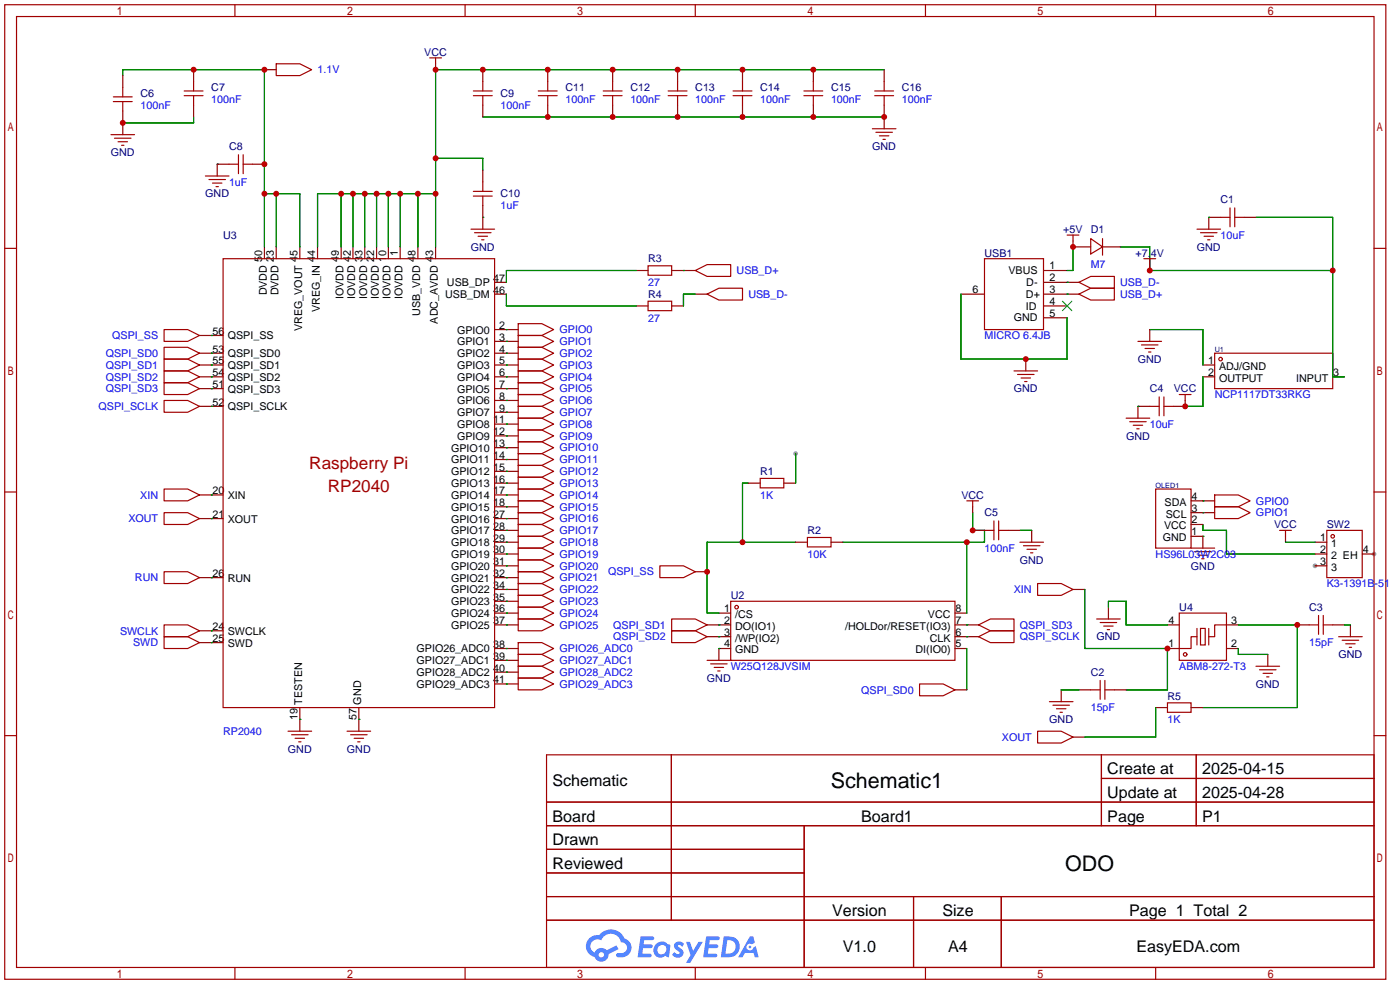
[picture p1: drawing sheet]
<svg xmlns="http://www.w3.org/2000/svg" width="301mm" height="212mm" viewBox="0 0 301 212" stroke-linecap="round" stroke-linejoin="round" font-family="sans-serif">
<g fill="#999">
<circle cx="283" cy="121.7" r=".51"/>
<circle cx="295.7" cy="119.1" r=".51"/>
<circle cx="171.2" cy="97.5" r=".51"/>
</g>
<g fill="none" stroke="#870000" stroke-width=".25">
<path d="M26.4 26.4v2.6M46.7 35.3v2.5M190.2 25.1v2.6M56.9 53.1v2.5M59.4 53.1v2.5M64.5 53.1v2.5M68.3 53.1v2.5M73.4 53.1v2.5M75.9 53.1v2.5M78.5 53.1v2.5M81 53.1v2.5M83.6 53.1v2.5"/>
<path d="M86.1 53.1v2.5M89.9 53.1v2.5M93.7 53.1v2.5M103.9 46.7v2.6M147.1 58.2h2.5M224.5 58.2h5.1M247.4 56.9v1.3M262.6 46.7h-2.5v2.6M267.7 46.7h2.6M42.9 72.1h5.1M42.9 78.5h5.1M42.9 75.9h5.1"/>
<path d="M106.4 78.5h5.1M106.4 75.9h5.1M106.4 60.7h2.6M106.4 63.2h2.6M106.4 73.4h5.1M106.4 70.9h5.1M149.6 63.2h2.5M206.8 63.2h5M220.7 77.2v2.6M224.5 60.7h7.7M224.5 63.2h7.7M224.5 68.3h5.1"/>
<path d="M224.5 65.8h5.1M247.4 70.9v2.5M258.8 78.5h2.6M42.9 83.6h5.1M42.9 81h5.1M42.9 87.4h5.1M106.4 88.6h2.6M106.4 86.1h2.6M106.4 83.6h5.1M106.4 81h5.1M106.4 98.8h2.6M106.4 96.3h2.6"/>
<path d="M106.4 93.7h2.6M106.4 91.2h2.6M247.4 87.4h-2.5v2.5M255 86.1v1.3h-2.5M258.8 81h2.6M286.8 81h2.5M42.9 111.5h5.1M42.9 106.4h5.1M106.4 119.1h2.6M106.4 116.6h2.6M106.4 114h2.6M106.4 111.5h2.6"/>
<path d="M106.4 106.4h2.6M106.4 109h2.6M106.4 103.9h2.6M106.4 101.3h2.6M42.9 124.2h5.1M42.9 138.2h5.1M42.9 135.6h5.1M106.4 139.4h2.6M106.4 134.4h2.6M106.4 131.8h2.6M106.4 129.3h2.6M106.4 126.7h2.6"/>
<path d="M106.4 124.2h2.6M106.4 121.7h2.6M154.7 139.4h2.5M154.7 134.4h2.5M154.7 131.8h2.5M154.7 136.9h2.5M205.5 139.4h2.5M205.5 134.4h2.5M205.5 131.8h2.5M205.5 136.9h2.5M64.5 152.1v2.6M77.2 152.1v5.1"/>
<path d="M106.4 147.1h2.6M106.4 144.5h2.6M106.4 142h2.6"/>
</g>
<g fill="none" stroke="#a10000" stroke-width=".25">
<path d="M1 1h297.2v209.6h-297.2zM3.6 3.6h292.1v204.4h-292.1zM50.5 1v2.6M100.1 1v2.6M149.6 1v2.6M199.1 1v2.6M248.7 1v2.6M23.9 29h5.1M24.6 29.7h3.6M25.4 30.5h2M26.2 31.2h.5M44.2 37.8h5.1"/>
<path d="M45 38.6h3.5M45.7 39.4h2.1M187.7 27.7h5.1M188.5 28.4h3.5M189.2 29.2h2.1M190 30h.5M1 53.4h2.6M46.5 40.1h.5M48 55.6h58.4v96.5h-58.4zM101.3 49.3h5.1M102.1 50h3.6M102.9 50.8h2"/>
<path d="M103.6 51.6h.5M149.6 58.2l2.5-1.3h5.1v2.5h-5.1zM211.8 55.6h12.7v15.3h-12.7zM246.1 55.6h2.6M247.4 55.6v1.3M257.6 49.3h5M258.3 50h3.6M259.1 50.8h2M259.8 51.6h.5M262.6 46.7h2.1M264.7 44.7v4.1M265.7 44.7v4.1"/>
<path d="M265.7 46.7h2M295.7 53.4h2.5M35.3 70.9h5.1l2.5 1.2-2.5 1.3h-5.1zM35.3 74.7h5.1l2.5 1.2-2.5 1.3h-5.1zM35.3 77.2h5.1l2.5 1.3-2.5 1.3h-5.1zM35.3 79.8h5.1l2.5 1.2-2.5 1.3h-5.1zM111.5 69.6h5.1l2.5 1.3-2.5 1.2h-5.1zM111.5 72.1h5.1l2.5 1.3-2.5 1.3h-5.1zM111.5 74.7h5.1l2.5 1.2-2.5 1.3h-5.1zM111.5 77.2h5.1l2.5 1.3-2.5 1.3h-5.1zM111.5 79.8h5.1l2.5 1.2-2.5 1.3h-5.1zM152.1 63.2l2.6-1.2h5.1v2.5h-5.1z"/>
<path d="M218.2 79.8h5.1M232.2 63.2l2.5-1.2h5.1v2.5h-5.1zM232.2 60.7l2.5-1.3h5.1v2.6h-5.1zM244.9 73.4h5M245.6 74.2h3.6M246.4 74.9h2M247.1 75.7h.5M261.4 75.9h25.4v7.7h-25.4zM35.3 82.3h5.1l2.5 1.3-2.5 1.2h-5.1zM35.3 86.1h5.1l2.5 1.3-2.5 1.2h-5.1zM111.5 82.3h5.1l2.5 1.3-2.5 1.2h-5.1zM218.9 80.5h3.6"/>
<path d="M219.7 81.3h2M220.5 82h.5M242.3 89.9h5.1M243.1 90.7h3.5M243.8 91.4h2.1M244.6 92.2h.5M247.4 87.4h2M249.4 85.3v4.1M250.4 85.3v4.1M250.4 87.4h2.1M253.7 84.8h2.6M255 84.8v1.3"/>
<path d="M1 105.8h2.6M35.3 105.2h5.1l2.5 1.2-2.5 1.3h-5.1zM35.3 110.2h5.1l2.5 1.3-2.5 1.3h-5.1zM295.7 105.8h2.5M35.3 122.9h5.1l2.5 1.3-2.5 1.3h-5.1zM35.3 134.4h5.1l2.5 1.2-2.5 1.3h-5.1zM35.3 136.9h5.1l2.5 1.3-2.5 1.2h-5.1zM157.2 129.3h48.3v12.7h-48.3zM1 158.2h2.6M74.7 157.2h5.1M75.4 158h3.6M76.2 158.8h2"/>
<path d="M77 159.5h.5M295.7 158.2h2.5M117.6 162.3h178.1v45.7h-178.1zM117.6 172.5h178.1M117.6 177.5h178.1M144.5 162.3v35.6M173 177.5v30.5M237 162.3v15.2M237 167.4h58.7M257.4 162.3v15.2M117.6 182.6h55.4M117.6 192.8h178.1"/>
<path d="M117.6 187.7h55.4M117.6 197.9h178.1M196.6 192.8v15.2M215.4 192.8v15.2M50.5 208v2.6M100.1 208v2.6M149.6 208v2.6M199.1 208v2.6M248.7 208v2.6"/>
<circle cx="262.6" cy="77.2" r=".38"/>
<circle cx="158.5" cy="130.6" r=".38"/>
</g>
<path d="M228.6 64.8l2 2M230.6 64.8l-2 2" fill="none" stroke="#3c3" stroke-width=".25"/>
<g fill="none" stroke="#008700" stroke-width=".25">
<path d="M26.4 16.3v-1.3h30.5v38.1M190.2 15h-96.5v38.1M41.7 25.1v1.3h-15.3M46.7 35.3h.1M93.7 34h10.2v2.6M103.9 25.1h86.3M56.9 41.7h7.6v11.4M59.4 41.7v11.4M73.4 41.7v11.4M75.9 41.7v11.4M78.5 41.7v11.4M81 41.7v11.4"/>
<path d="M83.6 41.7v11.4M86.1 41.7v11.4M89.9 41.7v11.4M93.7 41.7h-25.4v11.4M103.9 46.7h.1M241 53.1h6.4v5.1h39.4M260.1 46.7h.1M270.3 46.7h16.5v34.3h2.5M45.5 72.1h.1M45.5 75.9h.1M45.5 78.5h.1M109 70.9h.1"/>
<path d="M109 73.4h.1M109 75.9h.1M109 78.5h.1M206.8 63.2v14h22.8v-8.9M247.4 70.9h11.4v7.6M45.5 81h.1M45.5 83.6h.1M45.5 87.4h.1M109 81h.1M109 83.6h.1M244.9 87.4h.1M258.8 81v6.4h-3.8"/>
<path d="M45.5 106.4h.1M45.5 111.5h.1M45.5 124.2h.1M45.5 135.6h.1M45.5 138.2h.1M77.2 154.7h.1"/>
</g>
<g fill="#5487ff">
<path d="M145.3 202.7a1.3 1.3 0 0 1 1.9 .3l-.4 .6a.54 .54 0 0 0-.9-.2l.1 .2a1.28 1.28 0 0 1 .8 2 1.53 1.53 0 0 1-2.2-.3l.5-.6 .8 .5a.31 .31 0 0 0 .4-.3 .31 .31 0 0 0-.3-.4 1.12 1.12 0 0 1-.7-1.8z"/>
<path d="M147.6 202.5h.9l.6 2 1.2-2h.9l-2.7 4.6h-.9l1-1.7z"/>
<path d="M137.8 201.4h1.7a1.31 1.31 0 0 1 1.2 .2 .4 .4 0 0 1-.3 .5l-1.8 .1-.1 .9h1.6a.4 .4 0 0 1 .4 .4 .4 .4 0 0 1-.5 .4h-1.6l-.2 1.2h1.4a.46 .46 0 0 1 .5 0 .46 .46 0 0 1 .1 .5l-.4 .2h-2.6z"/>
<path d="M151.9 201.4h1.7a1.32 1.32 0 0 1 1.2 .2 .39 .39 0 0 1-.3 .5l-1.8 .1-.1 .9h1.6a.4 .4 0 0 1 .4 .4 .4 .4 0 0 1-.4 .4h-1.7l-.2 1.2h1.4a.46 .46 0 0 1 .5 0 .46 .46 0 0 1 .1 .5l-.4 .2h-2.6z"/>
<path d="M161.3 201.4h.8l.3 1.3-.6 .4a.75 .75 0 0 0-1.1 .3 .75 .75 0 0 0 .5 1 .75 .75 0 0 0 .9-.7l.5-.2 .6 2.3h-.8l-.3-.9h-1.8l-.5 .9h-1z"/>
<path d="M155.7 201.4l-.6 4.4h1.5a2.27 2.27 0 0 0 2.6-2.2 2.27 2.27 0 0 0-2.7-2.2zM156.5 202.1a1.5 1.5 0 0 1 1.8 1.6 1.5 1.5 0 0 1-1.9 1.4h-.3z"/>
<path d="M141.2 203a1.6 1.6 0 0 0-.3 2.3 1.6 1.6 0 0 0 2.3 .2l.7 .3 .3-2.4-.1-.3-.5-.1a1.58 1.58 0 0 0-2.4 0zM141.8 203.5a.98 .98 0 0 1 1.6 .4 .98 .98 0 0 1-1.1 1.3 .94 .94 0 0 1-.9-.7 .94 .94 0 0 1 .4-1z"/>
<path d="M126.8 201.8a2.37 2.37 0 0 0 1.1 4 1.54 1.54 0 0 0 1.8 1 1.54 1.54 0 0 0 1.2-1.6l2.2-1.1-.5-.8-2 1a1.57 1.57 0 0 0-2.7 .5 1.5 1.5 0 0 1-.7-2.1 1.5 1.5 0 0 1 2.2-.5 2.23 2.23 0 0 1 2.3-1.4 2.23 2.23 0 0 1 2 1.8 1.16 1.16 0 0 1 1.2 1.1 1.16 1.16 0 0 1-1.1 1.2h-.7a.47 .47 0 0 0-.5 .4 .47 .47 0 0 0 .4 .5 2.17 2.17 0 0 0 2.5-.9 2.17 2.17 0 0 0-.3-2.7l-.8-.4a3.2 3.2 0 0 0-5.5-.7l-1.1 .1zM128.8 205.3a.6 .6 0 0 1 1.2 0 .6 .6 0 0 1-1.2 0z"/>
<circle cx="161.4" cy="203.6" r=".28"/>
</g>
<g fill="none" stroke="#870000" stroke-width=".25">
<path d="M26.4 16.3v2.5M41.7 15v2.5M56.9 15h2.5M93.7 13.7v1.3M103.9 15v2.5M117.9 15v2.5M131.8 15v2.5M145.8 15v2.5M159.8 15v2.5M175 15v2.5M190.2 15v2.5M26.4 23.9v2.5"/>
<path d="M41.7 22.6v2.5M46.7 35.3h2.6M54.4 35.3h2.5M103.9 22.6v2.5M103.9 36.6v2.5M117.9 22.6v2.5M131.8 22.6v2.5M145.8 22.6v2.5M159.8 22.6v2.5M175 22.6v2.5M190.2 22.6v2.5M103.9 44.2v2.5"/>
<path d="M136.9 58.2h2.5M144.5 58.2h2.6M230.9 51.8v1.3h3.8M237.2 53.1h3.8M136.9 65.8h2.5M144.5 65.8h2.6M109 86.1h2.5M109 88.6h2.5M109 91.2h2.5M109 93.7h2.5M109 96.3h2.5M109 98.8h2.5"/>
<path d="M109 101.3h2.5M109 103.9h2.5M109 106.4h2.5M109 109h2.5M109 111.5h2.5M109 114h2.5M109 116.6h2.5M109 119.1h2.5M161 103.9h2.6M168.7 103.9h2.5M171.2 116.6h2.5M178.8 116.6h2.6"/>
<path d="M209.3 114h2.5M209.3 109v1.2M216.9 114h2.6M222 114v2.6M256.3 107.7h5.1M256.3 110.2h5.1M256.3 115.3h2.5v2.6M256.3 112.8h2.5M276.6 115.3v1.3M283 116.6h2.5M283 119.1h2.5M293.1 119.1h2.6"/>
<path d="M109 121.7h2.5M109 124.2h2.5M109 126.7h2.5M109 129.3h2.5M109 131.8h2.5M109 134.4h2.5M109 139.4h2.5M149.6 122.9h2.5M152.1 134.4h2.6M152.1 136.9h2.6M154.7 139.4v2.6M208 134.4h2.6"/>
<path d="M208 136.9h2.6M230.9 126.7h2.5M238.5 130.6v2.5M251.2 134.4h2.5M251.2 139.4h2.5M263.9 134.4h2.5M263.9 139.4h2.5M279.1 134.4h2.6M283 121.7h2.5M286.8 134.4h2.5M290.6 134.4v2.5M64.5 154.7v2.5"/>
<path d="M109 142h2.5M109 144.5h2.5M109 147.1h2.5M205.5 148.3h2.5M228.3 148.3v2.6M230.9 158.5h2.5M232.2 148.3h2.5M239.8 148.3h2.5M248.7 152.1h2.5M256.3 152.1h2.5M272.8 140.7v2.6"/>
</g>
<g fill="none" stroke="#a10000" stroke-width=".25">
<path d="M26.4 18.8v2M39.6 19.6h4.1M41.7 17.5v2.1M59.4 13.7h5.1l2.6 1.3-2.6 1.3h-5.1zM92.5 12.4h2.5M93.7 12.4v1.3M101.9 19.6h4M103.9 17.5v2.1M115.8 19.6h4.1M117.9 17.5v2.1M129.8 19.6h4.1M131.8 17.5v2.1"/>
<path d="M143.8 19.6h4M145.8 17.5v2.1M157.7 19.6h4.1M159.8 17.5v2.1M173 19.6h4M175 17.5v2.1M188.2 19.6h4.1M190.2 17.5v2.1M24.4 21.8h4M24.4 20.8h4M26.4 21.8v2.1M39.6 20.6h4.1"/>
<path d="M41.7 20.6v2M49.3 35.3h2M51.3 33.3v4M52.3 35.3h2.1M52.3 33.3v4M101.9 20.6h4M103.9 20.6v2M103.9 39.1v2M115.8 20.6h4.1M117.9 20.6v2M129.8 20.6h4.1M131.8 20.6v2"/>
<path d="M143.8 20.6h4M145.8 20.6v2M157.7 20.6h4.1M159.8 20.6v2M173 20.6h4M175 20.6v2M188.2 20.6h4.1M190.2 20.6v2M101.9 41.1h4M101.9 42.2h4M103.9 42.2v2M139.4 57.2h5.1v2h-5.1z"/>
<path d="M229.6 50.5h2.6M230.9 50.5v1.3M234.7 51.3l2.5 1.8-2.5 1.5zM237.2 51.3v3.6M139.4 64.8h5.1v2h-5.1zM111.5 84.8h5.1l2.5 1.3-2.5 1.3h-5.1zM111.5 87.4h5.1l2.5 1.2-2.5 1.3h-5.1zM111.5 89.9h5.1l2.5 1.3-2.5 1.3h-5.1zM111.5 92.5h5.1l2.5 1.2-2.5 1.3h-5.1zM111.5 95h5.1l2.5 1.3-2.5 1.2h-5.1zM111.5 97.5h5.1l2.5 1.3-2.5 1.3h-5.1zM111.5 100.1h5.1l2.5 1.2-2.5 1.3h-5.1z"/>
<path d="M111.5 102.6h5.1l2.5 1.3-2.5 1.3h-5.1zM111.5 105.2h5.1l2.5 1.2-2.5 1.3h-5.1zM111.5 107.7h5.1l2.5 1.3-2.5 1.2h-5.1zM111.5 110.2h5.1l2.5 1.3-2.5 1.3h-5.1zM111.5 112.8h5.1l2.5 1.2-2.5 1.3h-5.1zM111.5 115.3h5.1l2.5 1.3-2.5 1.3h-5.1zM111.5 117.9h5.1l2.5 1.2-2.5 1.3h-5.1zM163.6 102.9h5.1v2h-5.1zM173.7 115.6h5.1v2h-5.1zM208 107.7h2.6M209.3 107.7v1.3M211.8 114h2.1"/>
<path d="M213.9 112v4.1M214.9 112v4.1M214.9 114h2M219.5 116.6h5M220.2 117.3h3.6M221 118.1h2M221.7 118.9h.5M248.7 105.2h7.6v12.7h-7.6zM256.3 117.9h5.1M257 118.6h3.6M257.8 119.4h2M261.4 106.4h5l2.6 1.3-2.6 1.3h-5z"/>
<path d="M261.4 109h5l2.6 1.2-2.6 1.3h-5zM275.3 114h2.6M276.6 114v1.3M285.5 114h7.6v10.2h-7.6zM111.5 120.4h5.1l2.5 1.3-2.5 1.2h-5.1zM111.5 122.9h5.1l2.5 1.3-2.5 1.3h-5.1zM111.5 125.5h5.1l2.5 1.2-2.5 1.3h-5.1zM111.5 128h5.1l2.5 1.3-2.5 1.3h-5.1zM111.5 130.6h5.1l2.5 1.2-2.5 1.3h-5.1zM111.5 133.1h5.1l2.5 1.3-2.5 1.2h-5.1zM111.5 138.2h5.1l2.5 1.2-2.5 1.3h-5.1zM142 121.7h5.1l2.5 1.2-2.5 1.3h-5.1z"/>
<path d="M144.5 135.6h5.1l2.5 1.3-2.5 1.3h-5.1zM144.5 133.1h5.1l2.5 1.3-2.5 1.2h-5.1zM210.6 136.9l2.5-1.3h5.1v2.6h-5.1zM210.6 134.4l2.5-1.3h5.1v2.5h-5.1zM223.3 125.5h5l2.6 1.2-2.6 1.3h-5zM236 133.1h5M236.7 133.9h3.6M237.5 134.6h2M238.3 135.4h.5M253.7 131.8h10.2v10.2h-10.2zM257.6 136.9h-1.3v2.5h-2.6M257.6 135.1v3.6"/>
<path d="M258.3 135.1h1v3.6h-1zM258.6 120.1h.5M260.1 135.1v3.6M263.9 134.4h-2.5v2.5h-1.3M281.7 134.4h2M283.7 132.3v4.1M284.7 132.3v4.1M284.7 134.4h2.1M288 136.9h5.1M288.8 137.7h3.6M289.6 138.4h2M290.3 139.2h.5"/>
<path d="M62 157.2h5.1M62.7 158h3.6M63.5 158.8h2M64.3 159.5h.5M111.5 140.7h5.1l2.5 1.3-2.5 1.3h-5.1zM111.5 143.3h5.1l2.5 1.2-2.5 1.3h-5.1zM111.5 145.8h5.1l2.5 1.3-2.5 1.2h-5.1zM152.1 142h5.1M152.9 142.7h3.6M153.7 143.5h2M154.4 144.3h.5M197.9 147.1h5l2.6 1.2-2.6 1.3h-5z"/>
<path d="M223.3 157.2h5l2.6 1.3-2.6 1.3h-5zM225.8 150.9h5.1M226.6 151.6h3.5M227.3 152.4h2.1M228.1 153.2h.5M234.7 148.3h2M236.7 146.3v4.1M237.7 146.3v4.1M237.7 148.3h2.1M251.2 151.1h5.1v2.1h-5.1zM270.3 143.3h5M271 144h3.6"/>
<path d="M271.8 144.8h2M272.5 145.5h.5"/>
<circle cx="286.8" cy="115.3" r=".38"/>
<circle cx="255" cy="140.7" r=".38"/>
</g>
<g fill="none" stroke="#008700" stroke-width=".25">
<path d="M136.9 58.2h-27.9v2.5M147.1 58.2h.1M230.9 53.1v5.1h-1.3M109 63.2v2.6h27.9M149.6 63.2h-2.5v2.6M229.6 63.2h.1M229.6 60.7h.1M109 86.1h.1M109 88.6h.1M109 91.2h.1M109 93.7h.1M109 96.3h.1"/>
<path d="M109 98.8h.1M171.2 97.5v6.4M109 101.3h.1M109 103.9h.1M109 106.4h.1M109 109h.1M109 111.5h.1M109 114h.1M109 116.6h.1M109 119.1h.1M161 103.9h-1.2v12.7M171.2 116.6h-19.1v15.2h2.6"/>
<path d="M208 116.6v15.2M209.3 110.2v3.8h2.5v2.6h-30.4M219.5 114h2.5M258.8 107.7h.1M258.8 110.2h.1M258.8 115.3h.1M258.8 112.8v1.2h5.1v5.1h19.1M276.6 116.6h6.4M109 121.7h.1M109 124.2h.1M109 126.7h.1M109 129.3h.1"/>
<path d="M109 131.8h.1M109 134.4h.1M109 139.4h.1M154.7 136.9h.1M154.7 134.4h.1M154.7 139.4h.1M208 136.9h.1M208 134.4h.1M208 139.4v8.9M233.4 126.7v12.7h17.8v8.9h-8.9M238.5 130.6v-1.3h3.8v5.1h8.9M266.4 139.4v1.3h6.4"/>
<path d="M266.4 134.4h12.7v17.7h-20.3M289.3 134.4h1.3M64.5 154.7h.1M109 142h.1M109 144.5h.1M109 147.1h.1M228.3 148.3h3.9M248.7 152.1v6.4h-15.3"/>
</g>
<g fill="#c00">
<circle cx="286.8" cy="58.2" r=".63"/>
<circle cx="247.4" cy="58.2" r=".63"/>
<circle cx="255" cy="87.4" r=".63"/>
<circle cx="220.7" cy="77.2" r=".63"/>
<circle cx="56.9" cy="41.7" r=".63"/>
<circle cx="59.4" cy="41.7" r=".63"/>
<circle cx="56.9" cy="35.3" r=".63"/>
<circle cx="56.9" cy="15" r=".63"/>
<circle cx="41.7" cy="15" r=".63"/>
<circle cx="93.7" cy="41.7" r=".63"/>
<circle cx="89.9" cy="41.7" r=".63"/>
<circle cx="86.1" cy="41.7" r=".63"/>
<circle cx="83.6" cy="41.7" r=".63"/>
<circle cx="81" cy="41.7" r=".63"/>
<circle cx="78.5" cy="41.7" r=".63"/>
<circle cx="75.9" cy="41.7" r=".63"/>
<circle cx="73.4" cy="41.7" r=".63"/>
<circle cx="93.7" cy="34" r=".63"/>
<circle cx="93.7" cy="15" r=".63"/>
<circle cx="103.9" cy="15" r=".63"/>
<circle cx="117.9" cy="15" r=".63"/>
<circle cx="131.8" cy="15" r=".63"/>
<circle cx="145.8" cy="15" r=".63"/>
<circle cx="159.8" cy="15" r=".63"/>
<circle cx="175" cy="15" r=".63"/>
<circle cx="117.9" cy="25.1" r=".63"/>
<circle cx="131.8" cy="25.1" r=".63"/>
<circle cx="145.8" cy="25.1" r=".63"/>
<circle cx="159.8" cy="25.1" r=".63"/>
<circle cx="175" cy="25.1" r=".63"/>
<circle cx="190.2" cy="25.1" r=".63"/>
<circle cx="26.4" cy="26.4" r=".63"/>
<circle cx="208" cy="116.6" r=".63"/>
<circle cx="209.3" cy="114" r=".63"/>
<circle cx="251.2" cy="139.4" r=".63"/>
<circle cx="279.1" cy="134.4" r=".63"/>
<circle cx="152.1" cy="122.9" r=".63"/>
<circle cx="159.8" cy="116.6" r=".63"/>
<circle cx="230.9" cy="53.1" r=".63"/>
</g>
<g font-size="4.6">
<text x="178.8" y="169.4">Schematic1</text>
<text x="229.2" y="187.2">ODO</text>
</g>
<g font-size="3.7" fill="#a00000">
<text x="66.6" y="100.8">Raspberry Pi</text>
<text x="70.6" y="105.9">RP2040</text>
</g>
<g font-size="3.5">
<text x="238.3" y="166.5">Create at</text>
<text x="258.7" y="166.5">2025-04-15</text>
<text x="118.9" y="169.1">Schematic</text>
<text x="238.3" y="171.6">Update at</text>
<text x="258.7" y="171.6">2025-04-28</text>
<text x="118.9" y="176.7">Board</text>
<text x="185.3" y="176.7">Board1</text>
<text x="238.3" y="176.7">Page</text>
<text x="258.7" y="176.7">P1</text>
<text x="118.9" y="181.8">Drawn</text>
<text x="118.9" y="186.8">Reviewed</text>
<text x="179.1" y="197">Version</text>
<text x="202.8" y="197">Size</text>
<text x="243" y="197">Page 1 Total 2</text>
<text x="181.4" y="204.6">V1.0</text>
<text x="204" y="204.6">A4</text>
<text x="244.5" y="204.6">EasyEDA.com</text>
</g>
<g font-size="2.3" fill="#000080">
<text x="91.3" y="12">VCC</text>
<text x="30.2" y="20.9">C6</text>
<text x="45.5" y="19.6">C7</text>
<text x="107.7" y="20.9">C9</text>
<text x="121.7" y="19.6">C11</text>
<text x="135.6" y="19.6">C12</text>
<text x="149.6" y="19.6">C13</text>
<text x="163.6" y="19.6">C14</text>
<text x="178.8" y="19.6">C15</text>
<text x="194.1" y="19.6">C16</text>
<text x="23.9" y="33.6">GND</text>
<text x="49.3" y="32.3">C8</text>
<text x="187.7" y="32.3">GND</text>
<text x="44.2" y="42.5">GND</text>
<text x="107.7" y="42.5">C10</text>
<text x="262.6" y="43.7">C1</text>
<text x="48" y="51.4">U3</text>
<text x="101.3" y="53.9">GND</text>
<text x="228.8" y="50.1">+5V</text>
<text x="234.7" y="50.1">D1</text>
<text x="257.5" y="53.9">GND</text>
<text x="139.4" y="56.4">R3</text>
<text x="211.8" y="55.2">USB1</text>
<text x="244.3" y="55.2">+7.4V</text>
<text x="139.4" y="64.1">R4</text>
<text x="244.8" y="78">GND</text>
<text x="218.2" y="84.4">GND</text>
<text x="247.4" y="84.4">C4</text>
<text x="252.6" y="84.4">VCC</text>
<text x="242.3" y="94.5">GND</text>
<text x="163.6" y="102.2">R1</text>
<text x="206.9" y="107.2">VCC</text>
<text x="211.8" y="111">C5</text>
<text x="274.2" y="113.6">VCC</text>
<text x="285.5" y="113.6">SW2</text>
<text x="173.7" y="114.9">R2</text>
<text x="219.4" y="121.2">GND</text>
<text x="256.3" y="122.5">GND</text>
<text x="157.2" y="128.8">U2</text>
<text x="253.7" y="131.4">U4</text>
<text x="281.7" y="131.4">C3</text>
<text x="235.9" y="137.7">GND</text>
<text x="288" y="141.5">GND</text>
<text x="152.1" y="146.6">GND</text>
<text x="234.7" y="145.3">C2</text>
<text x="270.2" y="147.9">GND</text>
<text x="225.8" y="155.5">GND</text>
<text x="251.2" y="150.4">R5</text>
<text x="62" y="161.8">GND</text>
<text x="74.7" y="161.8">GND</text>
</g>
<g font-size="2.3" fill="#00f">
<text x="68.3" y="15.8">1.1V</text>
<text x="30.2" y="23.4">100nF</text>
<text x="45.5" y="22.1">100nF</text>
<text x="107.7" y="23.4">100nF</text>
<text x="121.7" y="22.1">100nF</text>
<text x="135.6" y="22.1">100nF</text>
<text x="149.6" y="22.1">100nF</text>
<text x="163.6" y="22.1">100nF</text>
<text x="178.8" y="22.1">100nF</text>
<text x="194.1" y="22.1">100nF</text>
<text x="49.3" y="39.9">1uF</text>
<text x="107.7" y="45">1uF</text>
<text x="262.6" y="51.4">10uF</text>
<text x="158.5" y="59">USB_D+</text>
<text x="234.7" y="57.7">M7</text>
<text x="139.4" y="61.5">27</text>
<text x="161" y="64.1">USB_D-</text>
<text x="241" y="64.1">USB_D+</text>
<text x="241" y="61.5">USB_D-</text>
<text x="120.4" y="71.7">GPIO0</text>
<text x="139.4" y="69.1">27</text>
<text x="22.7" y="76.8">QSPI_SD0</text>
<text x="24.2" y="72.9">QSPI_SS</text>
<text x="120.4" y="74.2">GPIO1</text>
<text x="120.4" y="76.8">GPIO2</text>
<text x="211.8" y="72.9">MICRO 6.4JB</text>
<text x="22.7" y="79.3">QSPI_SD1</text>
<text x="22.7" y="81.8">QSPI_SD2</text>
<text x="120.4" y="79.3">GPIO3</text>
<text x="120.4" y="81.8">GPIO4</text>
<text x="21.2" y="88.2">QSPI_SCLK</text>
<text x="22.7" y="84.4">QSPI_SD3</text>
<text x="120.4" y="84.4">GPIO5</text>
<text x="120.4" y="86.9">GPIO6</text>
<text x="120.4" y="89.5">GPIO7</text>
<text x="261.4" y="85.6">NCP1117DT33RKG</text>
<text x="120.4" y="92">GPIO8</text>
<text x="120.4" y="94.5">GPIO9</text>
<text x="247.4" y="92">10uF</text>
<text x="120.4" y="97.1">GPIO10</text>
<text x="120.4" y="99.6">GPIO11</text>
<text x="30.2" y="107.2">XIN</text>
<text x="120.4" y="102.2">GPIO12</text>
<text x="120.4" y="104.7">GPIO13</text>
<text x="120.4" y="107.2">GPIO14</text>
<text x="163.6" y="107.2">1K</text>
<text x="27.6" y="112.3">XOUT</text>
<text x="120.4" y="109.8">GPIO15</text>
<text x="120.4" y="112.3">GPIO16</text>
<text x="270.3" y="108.5">GPIO0</text>
<text x="270.3" y="111">GPIO1</text>
<text x="120.4" y="114.9">GPIO17</text>
<text x="120.4" y="117.4">GPIO18</text>
<text x="120.4" y="119.9">GPIO19</text>
<text x="173.7" y="119.9">10K</text>
<text x="211.8" y="118.7">100nF</text>
<text x="248.7" y="119.9">HS96L03W2C03</text>
<text x="29" y="125">RUN</text>
<text x="120.4" y="122.5">GPIO20</text>
<text x="120.4" y="125">GPIO21</text>
<text x="130.8" y="123.7">QSPI_SS</text>
<text x="120.4" y="127.6">GPIO22</text>
<text x="120.4" y="130.1">GPIO23</text>
<text x="218.1" y="127.6">XIN</text>
<text x="285.5" y="126.3">K3-1391B-51</text>
<text x="25.8" y="136.4">SWCLK</text>
<text x="120.4" y="132.6">GPIO24</text>
<text x="120.4" y="135.2">GPIO25</text>
<text x="132" y="137.7">QSPI_SD2</text>
<text x="132" y="135.2">QSPI_SD1</text>
<text x="219.5" y="137.7">QSPI_SCLK</text>
<text x="219.5" y="135.2">QSPI_SD3</text>
<text x="28.6" y="139">SWD</text>
<text x="120.4" y="140.3">GPIO26_ADC0</text>
<text x="120.4" y="142.8">GPIO27_ADC1</text>
<text x="281.7" y="139">15pF</text>
<text x="120.4" y="145.3">GPIO28_ADC2</text>
<text x="120.4" y="147.9">GPIO29_ADC3</text>
<text x="157.2" y="144.1">W25Q128JVSIM</text>
<text x="185.3" y="149.1">QSPI_SD0</text>
<text x="253.7" y="144.1">ABM8-272-T3</text>
<text x="234.7" y="153">15pF</text>
<text x="251.2" y="155.5">1K</text>
<text x="48" y="158">RP2040</text>
<text x="215.6" y="159.3">XOUT</text>
</g>
<g font-size="2.3">
<text x="56.4" y="56.3" transform="rotate(-90 56.4 56.3)">50</text>
<text x="58.9" y="56.3" transform="rotate(-90 58.9 56.3)">23</text>
<text x="64" y="56.3" transform="rotate(-90 64 56.3)">45</text>
<text x="67.8" y="56.3" transform="rotate(-90 67.8 56.3)">44</text>
<text x="72.9" y="56.3" transform="rotate(-90 72.9 56.3)">49</text>
<text x="75.5" y="56.3" transform="rotate(-90 75.5 56.3)">42</text>
<text x="78" y="56.3" transform="rotate(-90 78 56.3)">33</text>
<text x="80.5" y="56.3" transform="rotate(-90 80.5 56.3)">22</text>
<text x="83.1" y="56.3" transform="rotate(-90 83.1 56.3)">10</text>
<text x="85.6" y="55" transform="rotate(-90 85.6 55)">1</text>
<text x="89.4" y="56.3" transform="rotate(-90 89.4 56.3)">48</text>
<text x="93.2" y="56.3" transform="rotate(-90 93.2 56.3)">43</text>
<text x="217" y="59">VBUS</text>
<text x="225.8" y="57.9">1</text>
<text x="57.4" y="63.5" transform="rotate(-90 57.4 63.5)">DVDD</text>
<text x="59.9" y="63.5" transform="rotate(-90 59.9 63.5)">DVDD</text>
<text x="73.9" y="64.3" transform="rotate(-90 73.9 64.3)">IOVDD</text>
<text x="76.4" y="64.3" transform="rotate(-90 76.4 64.3)">IOVDD</text>
<text x="79" y="64.3" transform="rotate(-90 79 64.3)">IOVDD</text>
<text x="81.5" y="64.3" transform="rotate(-90 81.5 64.3)">IOVDD</text>
<text x="84.1" y="64.3" transform="rotate(-90 84.1 64.3)">IOVDD</text>
<text x="86.6" y="64.3" transform="rotate(-90 86.6 64.3)">IOVDD</text>
<text x="95.8" y="64.1">USB_DM</text>
<text x="96.2" y="61.6">USB_DP</text>
<text x="106.1" y="60.6">47</text>
<text x="106.1" y="63.1">46</text>
<text x="209.3" y="63">6</text>
<text x="220.8" y="64">D+</text>
<text x="220.8" y="61.5">D-</text>
<text x="225.8" y="60.5">2</text>
<text x="225.8" y="63">3</text>
<text x="225.8" y="65.6">4</text>
<text x="65" y="71.2" transform="rotate(-90 65 71.2)">VREG_VOUT</text>
<text x="68.8" y="67.1" transform="rotate(-90 68.8 67.1)">VREG_IN</text>
<text x="90.4" y="67.9" transform="rotate(-90 90.4 67.9)">USB_VDD</text>
<text x="94.2" y="69.6" transform="rotate(-90 94.2 69.6)">ADC_AVDD</text>
<text x="98.4" y="71.7">GPIO0</text>
<text x="107.4" y="70.7">2</text>
<text x="218.1" y="69.1">GND</text>
<text x="220.7" y="66.6">ID</text>
<text x="225.8" y="68.1">5</text>
<text x="45.7" y="72">56</text>
<text x="45.7" y="75.8">53</text>
<text x="49" y="73">QSPI_SS</text>
<text x="49" y="76.8">QSPI_SD0</text>
<text x="98.4" y="76.8">GPIO2</text>
<text x="98.4" y="74.3">GPIO1</text>
<text x="107.4" y="75.8">4</text>
<text x="107.4" y="73.3">3</text>
<text x="45.7" y="78.4">55</text>
<text x="45.7" y="80.9">54</text>
<text x="45.7" y="83.4">51</text>
<text x="49" y="79.3">QSPI_SD1</text>
<text x="49" y="81.9">QSPI_SD2</text>
<text x="98.4" y="81.9">GPIO4</text>
<text x="98.4" y="79.3">GPIO3</text>
<text x="107.4" y="83.4">7</text>
<text x="107.4" y="80.9">6</text>
<text x="107.4" y="78.4">5</text>
<text x="260" y="78.3">1</text>
<text x="260" y="80.8">2</text>
<text x="262.3" y="79.5">ADJ/GND</text>
<text x="262.3" y="82.1">OUTPUT</text>
<text x="278.9" y="82.1">INPUT</text>
<text x="286.9" y="80.8">3</text>
<text x="45.7" y="87.2">52</text>
<text x="49" y="88.2">QSPI_SCLK</text>
<text x="49" y="84.4">QSPI_SD3</text>
<text x="98.4" y="89.5">GPIO7</text>
<text x="98.4" y="87">GPIO6</text>
<text x="98.4" y="84.4">GPIO5</text>
<text x="107.4" y="88.5">9</text>
<text x="107.4" y="86">8</text>
<text x="98.4" y="94.6">GPIO9</text>
<text x="98.4" y="92">GPIO8</text>
<text x="106.1" y="93.6">12</text>
<text x="106.1" y="91.1">11</text>
<text x="97.1" y="99.7">GPIO11</text>
<text x="97.1" y="97.1">GPIO10</text>
<text x="106.1" y="101.2">15</text>
<text x="106.1" y="98.7">14</text>
<text x="106.1" y="96.1">13</text>
<text x="45.7" y="106.3">20</text>
<text x="49" y="107.3">XIN</text>
<text x="97.1" y="107.3">GPIO14</text>
<text x="97.1" y="104.7">GPIO13</text>
<text x="97.1" y="102.2">GPIO12</text>
<text x="106.1" y="106.3">17</text>
<text x="106.1" y="103.8">16</text>
<text x="256.4" y="107.5">4</text>
<text x="45.7" y="111.4">21</text>
<text x="49" y="112.4">XOUT</text>
<text x="97.1" y="112.4">GPIO16</text>
<text x="97.1" y="109.8">GPIO15</text>
<text x="106.1" y="113.9">28</text>
<text x="106.1" y="111.4">27</text>
<text x="106.1" y="108.8">18</text>
<text x="250.5" y="113.8">VCC</text>
<text x="250.6" y="108.7">SDA</text>
<text x="250.9" y="111.3">SCL</text>
<text x="256.4" y="112.5">2</text>
<text x="256.4" y="110">3</text>
<text x="97.1" y="120">GPIO19</text>
<text x="97.1" y="117.4">GPIO18</text>
<text x="97.1" y="114.9">GPIO17</text>
<text x="106.1" y="119">30</text>
<text x="106.1" y="116.5">29</text>
<text x="250.2" y="116.4">GND</text>
<text x="256.4" y="115.1">1</text>
<text x="284.1" y="116.4">1</text>
<text x="284.1" y="118.9">2</text>
<text x="286.4" y="117.6">1</text>
<text x="293.2" y="118.9">4</text>
<text x="45.7" y="124.1">26</text>
<text x="49" y="125.1">RUN</text>
<text x="97.1" y="125.1">GPIO21</text>
<text x="97.1" y="122.5">GPIO20</text>
<text x="106.1" y="124.1">32</text>
<text x="106.1" y="121.5">31</text>
<text x="284.1" y="121.4">3</text>
<text x="286.4" y="120.2">2 EH</text>
<text x="286.4" y="122.7">3</text>
<text x="97.1" y="130.1">GPIO23</text>
<text x="97.1" y="127.6">GPIO22</text>
<text x="106.1" y="131.7">36</text>
<text x="106.1" y="129.2">35</text>
<text x="106.1" y="126.6">34</text>
<text x="155.8" y="131.6">1</text>
<text x="205.6" y="131.6">8</text>
<text x="45.7" y="135.5">24</text>
<text x="49" y="136.5">SWCLK</text>
<text x="97.1" y="135.2">GPIO25</text>
<text x="97.1" y="132.7">GPIO24</text>
<text x="106.1" y="134.2">37</text>
<text x="155.8" y="134.1">2</text>
<text x="155.8" y="136.7">3</text>
<text x="158.2" y="132.9">/CS</text>
<text x="158.2" y="135.4">DO(IO1)</text>
<text x="158.2" y="137.9">/WP(IO2)</text>
<text x="181.8" y="135.4">/HOLDor/RESET(IO3)</text>
<text x="199.7" y="132.9">VCC</text>
<text x="200.1" y="137.9">CLK</text>
<text x="205.6" y="136.7">6</text>
<text x="205.6" y="134.1">7</text>
<text x="251.4" y="134.1">4</text>
<text x="264.9" y="134.1">3</text>
<text x="45.7" y="138">25</text>
<text x="49" y="139">SWD</text>
<text x="89.6" y="142.8">GPIO27_ADC1</text>
<text x="89.6" y="140.3">GPIO26_ADC0</text>
<text x="106.1" y="141.9">39</text>
<text x="106.1" y="139.3">38</text>
<text x="155.8" y="139.2">4</text>
<text x="158.2" y="140.5">GND</text>
<text x="197" y="140.5">DI(IO0)</text>
<text x="205.6" y="139.2">5</text>
<text x="251.4" y="139.2">1</text>
<text x="264.9" y="139.2">2</text>
<text x="89.6" y="147.9">GPIO29_ADC3</text>
<text x="89.6" y="145.4">GPIO28_ADC2</text>
<text x="106.1" y="146.9">41</text>
<text x="106.1" y="144.4">40</text>
<text x="64" y="154.8" transform="rotate(-90 64 154.8)">19</text>
<text x="65" y="151.5" transform="rotate(-90 65 151.5)">TESTEN</text>
<text x="76.7" y="154.8" transform="rotate(-90 76.7 154.8)">57</text>
<text x="77.7" y="151.5" transform="rotate(-90 77.7 151.5)">GND</text>
</g>
<g font-size="1.6" fill="#000080">
<text x="261.4" y="75.6">U1</text>
<text x="248.7" y="104.8">OLED1</text>
</g>
</svg>
